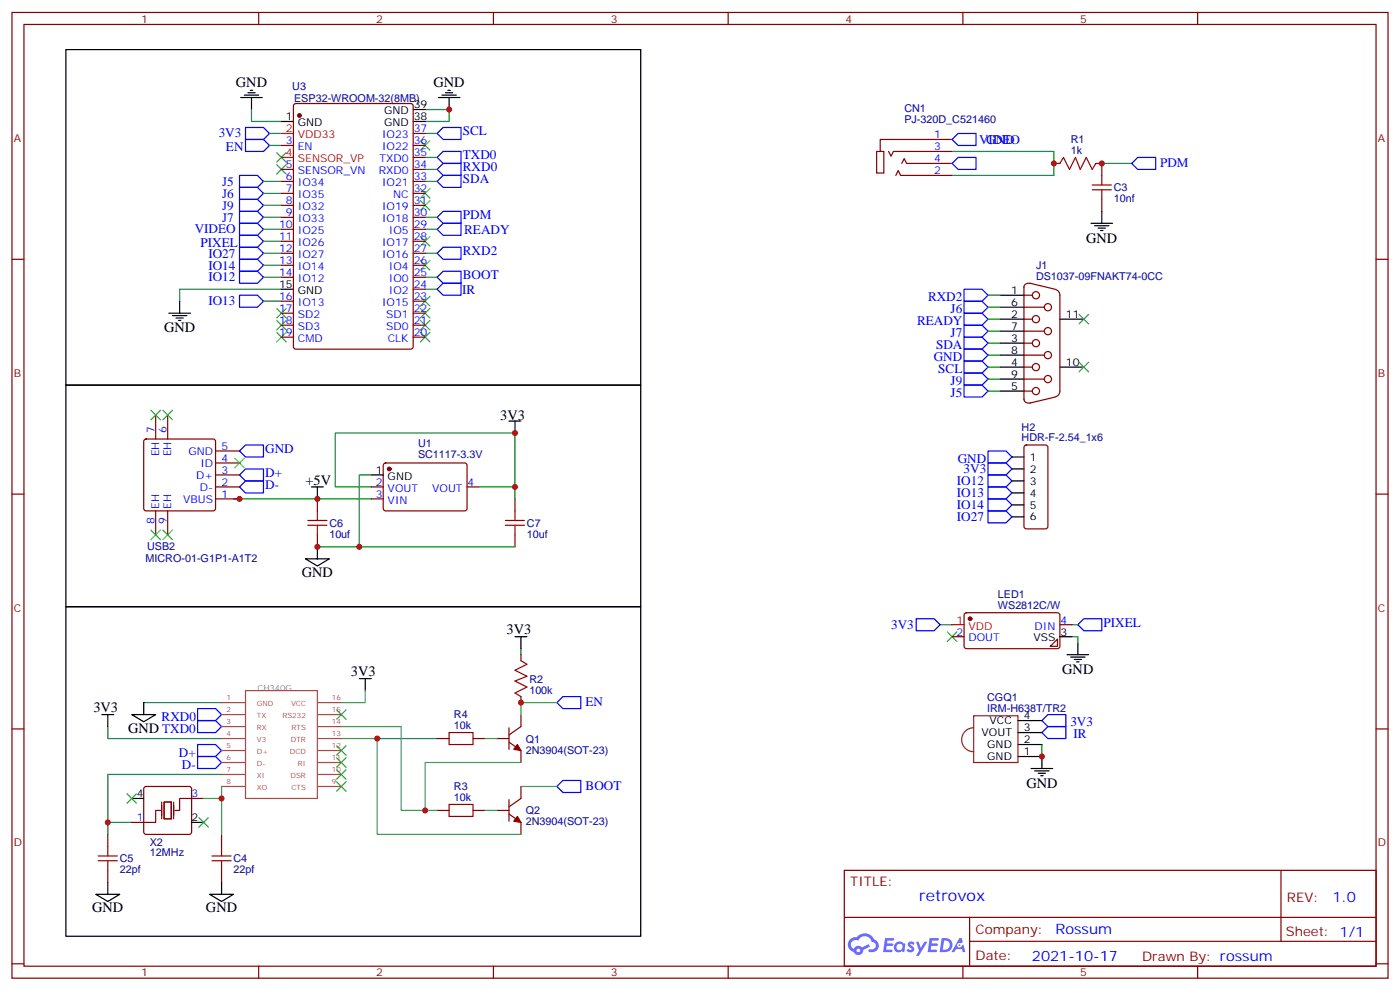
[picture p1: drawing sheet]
<svg xmlns="http://www.w3.org/2000/svg" width="412mm" height="292mm" viewBox="0 0 412 292" stroke-linecap="round" stroke-linejoin="round" font-family="sans-serif">
<g fill="none" stroke="#870000" stroke-width=".35">
<path d="M3.5 3.7h405.4v284.3h-405.4zM7.1 7.2h398.2v277.3h-398.2zM76.2 3.7v3.5M145.3 3.7v3.5M214.5 3.7v3.5M283.6 3.7v3.5M352.8 3.7v3.5M3.5 76.3h3.6M405.3 76.3h3.6M3.5 145.5h3.6M405.3 145.5h3.6M3.5 214.6h3.6"/>
<path d="M405.3 214.6h3.6M248.7 256.3h156.6v28.2h-156.6zM377.3 256.3v20.9M248.7 270.1h156.5M285.6 277.2h119.6M285.6 270.1v14.1M3.5 283.8h3.6M76.2 284.5v3.5M145.3 284.5v3.5M214.5 284.5v3.5M283.6 284.5v3.5M352.8 284.5v3.5"/>
<path d="M405.3 283.8h3.6"/>
</g>
<g fill="#5487ff">
<path d="M267.7 277.4a1.22 1.22 0 0 1 1.7 .3l-.4 .6a.47 .47 0 0 0-.3-.4 .47 .47 0 0 0-.5 .2l.1 .2a1.14 1.14 0 0 1 .8 1.7 1.14 1.14 0 0 1-1.9 0l-.2-.2 .5-.5 .7 .4a.29 .29 0 0 0 .3-.2 .29 .29 0 0 0-.2-.4 1.04 1.04 0 0 1-.6-1.7z"/>
<path d="M260.7 276.2h2.4l.3 .2-.2 .5h-1.8l-.1 .9h1.5l.3 .3-.3 .4h-1.6l-.2 1.1 1.7 .1 .2 .3-.2 .3h-2.6z"/>
<path d="M273.8 276.2h2.4l.3 .2-.1 .5h-1.8l-.2 .9h1.6l.3 .3-.4 .4h-1.6l-.1 1.1 1.7 .1 .2 .3-.2 .3h-2.6z"/>
<path d="M282.6 276.2h.7l.3 1.2-.6 .4a.69 .69 0 0 0-1 .2 .69 .69 0 0 0 .4 1 .69 .69 0 0 0 .9-.6l.5-.3 .6 2.2h-.8l-.2-.9h-1.8l-.5 .9h-.8z"/>
<path d="M269.8 277.3h.8l.6 1.8 1.1-1.8h.9l-2.6 4.2h-.8l.9-1.6z"/>
<path d="M277.4 276.2l-.6 4.1h1.3a2.11 2.11 0 0 0 2.5-2.1 2.11 2.11 0 0 0-2.5-2zM278.1 276.9a1.39 1.39 0 0 1 1.7 1.4 1.39 1.39 0 0 1-1.8 1.3h-.3z"/>
<path d="M263.7 277.8a1.54 1.54 0 0 0-.1 2.2 1.54 1.54 0 0 0 2.2 .1l.6 .2 .3-2.3-.2-.2h-.4a1.49 1.49 0 0 0-2.4 0zM264 278.8a.94 .94 0 0 1 1.8 0 .94 .94 0 0 1-1.8 0z"/>
<path d="M250.4 276.6a2.18 2.18 0 0 0 1.1 3.7 1.44 1.44 0 0 0 1.6 .9 1.44 1.44 0 0 0 1.2-1.5l2-1-.5-.7-1.9 .9a1.47 1.47 0 0 0-2.4 .5 1.39 1.39 0 0 1-.7-2 1.39 1.39 0 0 1 2-.4 2.12 2.12 0 0 1 2.2-1.3 2.12 2.12 0 0 1 1.9 1.6 1.14 1.14 0 0 1 1.1 1.5 1.14 1.14 0 0 1-1.7 .7 .43 .43 0 0 0-.5 .4 .43 .43 0 0 0 .4 .4 1.98 1.98 0 0 0 2.5-1.2 1.98 1.98 0 0 0-1.2-2.5 3.1 3.1 0 0 0-5.3-.7l-.9 .1zM252.3 279.9a.55 .55 0 0 1 1.1 0 .55 .55 0 0 1-1.1 0z"/>
<circle cx="282.6" cy="278.3" r=".26"/>
</g>
<g fill="none" stroke="#870000" stroke-width=".35">
<path d="M86.7 30.7l.4-.2h33.9l.7 .4v71.2l-.5 .6-34.1 .1-.6-.5-.1-71.1zM121.7 39.3h3.5M82.9 42.8h3.5M82.9 49.9h3.5M82.9 53.4h3.5M82.9 56.9h3.5M121.7 42.8h3.5M121.7 46.4h3.5M121.7 49.9h3.5M121.7 53.4h3.5M121.7 56.9h3.5M258.2 44.6h2.1v6.3h-2.1z"/>
<path d="M261.8 44.6l.7 1.4 .7-1.4h17.3M263.9 51.6l.7-1.4 .7 1.4h15.2M265.6 48.1l.7-1.4 .8 1.4h13.4M280.5 41.1h-21.2v3.5M310.4 48.1h1.8M322.8 48.1h1.8v3.5M324.6 58.7v3.5M82.9 60.5h3.5M82.9 64h3.5M82.9 67.5h3.5M82.9 71h3.5M82.9 74.6h3.5"/>
<path d="M82.9 78.1h3.5M121.7 60.5h3.5M121.7 64h3.5M121.7 67.5h3.5M121.7 71h3.5M121.7 74.6h3.5M121.7 78.1h3.5M82.9 81.6h3.5M82.9 88.7h3.5M82.9 92.2h3.5M82.9 95.7h3.5M82.9 99.3h3.5"/>
<path d="M121.7 81.6h3.5M121.7 85.2h3.5M121.7 88.7h3.5M121.7 92.2h3.5M121.7 95.7h3.5M121.7 99.3h3.5M301.6 94h2.5M301.6 86.9h2.5M301.6 90.5h6M301.6 97.5h6M301.6 84.5v33.1M303.4 83.4l7.4 1.8"/>
<path d="M303.6 83.5a1.31 1.31 0 0 0-2 1.1M310.9 85.2a1.77 1.77 0 0 1 1.3 1.7v28.2a1.77 1.77 0 0 1-1.3 1.8M301.6 101h2.5M301.6 108.1h2.5M301.6 115.1h2.5M301.6 104.6h6M301.6 111.6h6M301.6 117.5a1.41 1.41 0 0 0 2 1.1M310.8 116.9l-7.4 1.8M42.6 129.5l.4-.2h19.8l.5 .2 .2 .5v19.7l-.2 .5-.5 .2h-19.8l-.5-.2-.2-.5v-19.7zM45.9 122.2v7.1M49.4 122.2v7.1"/>
<path d="M63.5 132.8h7.1M63.5 136.3h7.1M63.5 139.8h7.1M113.1 136.5l.5-.2 23.6 .1 .4 .6-.1 13-.6 .4h-23.6l-.4-.7v-12.7zM301.9 131.2l.4-.2h5.7l.6 .5 .1 23.5-.5 .7h-5.9l-.6-.4-.1-23.6zM45.9 150.4v7.1M49.4 150.4v7.1M63.5 143.4h7.1M63.5 146.9h7.1M93.5 146.9v3.5M93.5 157.5v3.5M109.4 143.4h3.5"/>
<path d="M109.4 146.9h3.5M137.6 143.4h3.5M151.7 146.9v3.5M151.7 157.5v3.5M153.5 192.8v1.7M280.5 187.5h3.5M284.2 180.6l.5-.2 27.1 .1 .4 .6-.1 9.5-.6 .4-27.1-.1-.4-.6v-9.2zM309.4 190.3l2.1-2.1v2.1zM312.2 183.9h3.5M128.8 217.5h3.5M139.3 217.5h3.6M146.4 217.5h3.5"/>
<path d="M149.9 218.5l3.6 2.5v3.5M149.9 214.3v6.3M153.5 205.1v1.8M153.5 210.4v3.5l-3.6 2.5M42.6 231.8l.4-.2h12.7l.5 .2 .2 .5v12.7l-.2 .5-.5 .2h-12.7l-.5-.3-.2-.4v-12.7zM56.4 235.1h3.6M128.8 238.6h3.5M139.3 238.6h3.6M146.4 238.6h3.5M149.9 239.7l3.6 2.4v3.6M149.9 235.4v6.4M153.5 231.6v3.5l-3.6 2.5"/>
<path d="M31.7 245.7v3.5M31.7 256.3v3.5M38.8 242.1h3.5M65.3 245.7v3.5M65.3 256.3v3.5"/>
<circle cx="305.2" cy="94" r="1.06"/>
<circle cx="305.2" cy="86.9" r="1.06"/>
<circle cx="308.7" cy="90.5" r="1.06"/>
<circle cx="308.7" cy="97.5" r="1.06"/>
<circle cx="305.2" cy="108.1" r="1.06"/>
<circle cx="305.2" cy="101" r="1.06"/>
<circle cx="305.2" cy="115.1" r="1.06"/>
<circle cx="308.7" cy="104.6" r="1.06"/>
<circle cx="308.7" cy="111.6" r="1.06"/>
</g>
<g fill="none" stroke="#000" stroke-width=".35">
<path d="M19.4 14.6h169.3v98.8h-169.3zM70.9 28.7h6.4M72 28h4.2M73 27.3h2.1M73.7 26.6h.7M74.1 28.7v3.5M82.9 35.8h3.5M121.7 32.2h3.5M121.7 35.8h3.5M129.1 28.7h6.4M130.2 28h4.2M131.2 27.3h2.1"/>
<path d="M131.9 26.6h.7M132.3 28.7v3.5M321.4 65.8h6.3M322.4 66.5h4.3M323.5 67.2h2.1M324.2 67.9h.7M324.6 62.2v3.6M49.7 92.2h6.4M50.8 92.9h4.2M51.9 93.6h2.1M52.6 94.3h.7M52.9 88.7v3.5"/>
<path d="M82.9 85.2h3.5M294.6 86.9h7M294.6 94h7M294.6 90.5h7M294.6 97.5h7M312.2 94h7.1M19.4 113.4h169.3v65.2h-169.3zM294.6 101h7M294.6 108.1h7M294.6 115.1h7M294.6 104.6h7M294.6 111.6h7"/>
<path d="M312.2 108.1h7.1M109.4 139.8h3.5M149.9 124h3.6M151.7 124v3.5M298.1 134.5h3.5M298.1 138.1h3.5M91.7 143.4h3.5M93.5 143.4v3.5M298.1 141.6h3.5M298.1 145.1h3.5M298.1 148.7h3.5M298.1 152.2h3.5"/>
<path d="M19.4 178.6h169.3v97.1h-169.3zM90 164.5h7l-3.5 2.2zM93.5 161v3.5M105.8 199.8h3.6M107.6 199.8v3.5M151.7 187.5h3.5M153.5 187.5v3.5M312.2 187.5h3.5M314.3 192.8h6.4M315.4 193.5h4.2M316.4 194.2h2.2M317.1 194.9h.8"/>
<path d="M317.5 189.2v3.6M30 210.4h3.5M31.7 210.4v3.5M38.8 210.4h7.1l-3.6 2.1zM42.3 206.9v3.5M299.9 219.2h7M299.9 215.7h7M299.9 212.2h7M38.8 235.1h3.5M299.9 222.7h7v3.6M303.7 226.3h6.4M304.8 227h4.2"/>
<path d="M305.9 227.7h2.1M306.6 228.4h.7M31.7 259.8v3.5M56.4 242.1h3.6M65.3 259.8v3.5M28.2 263.3h7.1l-3.6 2.1zM61.7 263.3h7.1l-3.5 2.1z"/>
</g>
<g fill="none" stroke="#00f" stroke-width=".35">
<path d="M72.3 37.5h5.3l1.8 1.8-1.8 1.8h-5.3zM128.8 39.3l1.7-1.8h5.3v3.6h-5.3zM282.2 39.3h5.3v3.5h-5.3l-1.7-1.7zM70.6 51.6h5.2l1.8 1.8-1.8 1.8h-5.2zM70.6 55.2h5.2l1.8 1.7-1.8 1.8h-5.2zM70.6 58.7h5.2l1.8 1.8-1.8 1.7h-5.2zM72.3 41.1h5.3l1.8 1.7-1.8 1.8h-5.3zM128.8 53.4l1.7-1.8h5.3v3.6h-5.3zM128.8 46.4l1.7-1.8h5.3v3.5h-5.3zM128.8 49.9l1.7-1.8h5.3v3.5h-5.3zM282.2 46.4h5.3v3.5h-5.3l-1.7-1.8zM333.4 48.1l1.7-1.7h5.3v3.5h-5.3z"/>
<path d="M70.6 65.8h5.2l1.8 1.7-1.8 1.8h-5.2zM70.6 69.3h5.2l1.8 1.7-1.8 1.8h-5.2zM70.6 72.8h5.2l1.8 1.8-1.8 1.7h-5.2zM70.6 79.9h5.2l1.8 1.7-1.8 1.8h-5.2zM70.6 76.3h5.2l1.8 1.8-1.8 1.8h-5.2zM70.6 62.2h5.2l1.8 1.8-1.8 1.8h-5.2zM128.8 74.6l1.7-1.8h5.3v3.5h-5.3zM128.8 64l1.7-1.8h5.3v3.6h-5.3zM130.5 65.8h5.3v3.5h-5.3l-1.7-1.8zM70.6 86.9h5.2l1.8 1.8-1.8 1.8h-5.2zM128.8 81.6l1.7-1.7h5.3v3.5h-5.3zM130.5 83.4h5.3v3.5h-5.3l-1.7-1.7z"/>
<path d="M284 85.2h5.3l1.7 1.7-1.7 1.8h-5.3zM284 88.7h5.3l1.7 1.8-1.7 1.7h-5.3zM284 92.2h5.3l1.7 1.8-1.7 1.7h-5.3zM284 95.7h5.3l1.7 1.8-1.7 1.8h-5.3zM284 99.3h5.3l1.7 1.7-1.7 1.8h-5.3zM284 102.8h5.3l1.7 1.8-1.7 1.7h-5.3zM284 106.3h5.3l1.7 1.8-1.7 1.8h-5.3zM284 109.9h5.3l1.7 1.7-1.7 1.8h-5.3zM284 113.4h5.3l1.7 1.7-1.7 1.8h-5.3zM70.6 139.8l1.7-1.7h5.3v3.5h-5.3zM70.6 132.8l1.7-1.8h5.3v3.5h-5.3zM291 139.8h5.3l1.8 1.8-1.8 1.8h-5.3z"/>
<path d="M291 136.3h5.3l1.8 1.8-1.8 1.7h-5.3zM291 132.8h5.3l1.8 1.7-1.8 1.8h-5.3zM70.6 143.4l1.7-1.8h5.3v3.5h-5.3zM291 150.4h5.3l1.8 1.8-1.8 1.8h-5.3zM291 146.9h5.3l1.8 1.8-1.8 1.7h-5.3zM291 143.4h5.3l1.8 1.7-1.8 1.8h-5.3zM269.9 182.2h5.3l1.7 1.7-1.7 1.8h-5.3zM317.5 183.9l1.8-1.7h5.3v3.5h-5.3zM58.2 219.2h5.3l1.8 1.8-1.8 1.7h-5.3zM58.2 212.2h5.3l1.8 1.7-1.8 1.8h-5.3zM58.2 208.6h5.3l1.8 1.8-1.8 1.8h-5.3zM164 206.9l1.8-1.8h5.3v3.5h-5.3z"/>
<path d="M306.9 215.7l1.8-1.8h5.3v3.6h-5.3zM306.9 212.2l1.8-1.8h5.3v3.5h-5.3zM58.2 222.7h5.3l1.8 1.8-1.8 1.8h-5.3zM164 231.6l1.8-1.8h5.3v3.5h-5.3z"/>
</g>
<g fill="none" stroke="#008700" stroke-width=".35">
<path d="M74.1 32.2v3.6h8.8M79.4 39.3h3.5M125.2 32.2h7.1v3.6h-7.1M125.2 39.3h3.6M77.6 53.4h5.3M77.6 56.9h5.3M79.4 42.8h3.5M125.2 53.4h3.6M125.2 46.4h3.6M125.2 49.9h3.6M280.5 44.6h29.9v7h-29.9M324.6 48.1h8.8"/>
<path d="M77.6 60.5h5.3M77.6 64h5.3M77.6 74.6h5.3M77.6 67.5h5.3M77.6 71h5.3M77.6 78.1h5.3M125.2 74.6h3.6M125.2 64h3.6M125.2 67.5h3.6M77.6 81.6h5.3M77.6 88.7h5.3M82.9 85.2h-30v3.5"/>
<path d="M125.2 81.6h3.6M125.2 85.2h3.6M291 86.9h3.6M291 94h3.6M291 90.5h3.6M291 97.5h3.6M291 101h3.6M291 108.1h3.6M291 115.1h3.6M291 104.6h3.6M291 111.6h3.6M109.4 139.8h-3.6v21.2"/>
<path d="M68.8 146.9h40.6M109.4 143.4h-10.6v-15.9h52.9v15.9h-10.6M151.7 143.4v3.5M93.5 161h58.2M153.5 191v1.8M276.9 183.9h3.6M315.7 187.5h1.8v1.7M315.7 183.9h1.8M31.7 213.9v3.6h33.6M42.3 206.9h23M111.1 217.5h17.7M306.9 219.2v3.5"/>
<path d="M65.3 228h-33.6v14.1M38.8 242.1h-7.1v3.6"/>
</g>
<g fill="none" stroke="#3c3" stroke-width=".35">
<path d="M81.5 44.9l2.8 2.9M81.5 48.5l2.8 2.8M84.3 44.9l-2.8 2.9M84.3 48.5l-2.8 2.8M123.8 41.4l2.8 2.8M123.8 55.5l2.8 2.8M123.8 59.1l2.8 2.8M126.6 41.4l-2.8 2.8M126.6 55.5l-2.8 2.8M126.6 59.1l-2.8 2.8M123.8 76.7l2.8 2.8M123.8 69.6l2.8 2.9"/>
<path d="M126.6 76.7l-2.8 2.8M126.6 69.6l-2.8 2.9M81.5 97.9l2.8 2.8M81.5 94.3l2.8 2.9M81.5 90.8l2.8 2.8M84.3 97.9l-2.8 2.8M84.3 94.3l-2.8 2.9M84.3 90.8l-2.8 2.8M123.8 97.9l2.8 2.8M123.8 94.3l2.8 2.9M123.8 90.8l2.8 2.8M123.8 87.3l2.8 2.8"/>
<path d="M126.6 97.9l-2.8 2.8M126.6 94.3l-2.8 2.9M126.6 90.8l-2.8 2.8M126.6 87.3l-2.8 2.8M317.9 92.6l2.8 2.8M320.7 92.6l-2.8 2.8M317.9 106.7l2.8 2.8M320.7 106.7l-2.8 2.8M44.4 120.8l2.9 2.8M47.3 120.8l-2.9 2.8M48 120.8l2.8 2.8M50.8 120.8l-2.8 2.8"/>
<path d="M69.1 134.9l2.9 2.8M72 134.9l-2.9 2.8M44.4 156.1l2.9 2.8M47.3 156.1l-2.9 2.8M48 156.1l2.8 2.8M50.8 156.1l-2.8 2.8M279 186.1l2.9 2.8M281.9 186.1l-2.9 2.8M99.1 209l2.9 2.8M99.1 219.6l2.9 2.8M102 209l-2.9 2.8M102 219.6l-2.9 2.8"/>
<path d="M37.4 233.7l2.8 2.8M40.2 233.7l-2.8 2.8M99.1 223.1l2.9 2.8M99.1 226.6l2.9 2.8M99.1 230.2l2.9 2.8M102 223.1l-2.9 2.8M102 226.6l-2.9 2.8M102 230.2l-2.9 2.8M58.6 240.7l2.8 2.9M61.4 240.7l-2.8 2.9"/>
</g>
<g fill="none" stroke="#a10000" stroke-width=".35">
<path d="M312.2 48.1l1.1-1.7 1.7 3.5 1.8-3.5 1.4 3.5 1.8-3.5 1.7 3.5 1.1-1.8M321.7 55.9h5.7M321.7 54.5h5.7M324.6 51.6v2.9M324.6 55.9v2.8M90.7 154.7h5.6M90.7 153.2h5.6M93.5 150.4v2.8M93.5 154.7v2.8M148.9 154.7h5.6M148.9 153.2h5.6M151.7 150.4v2.8"/>
<path d="M151.7 154.7v2.8M153.5 194.5l1.7 1.1-3.5 1.7 3.5 1.8-3.5 1.4 3.5 1.8-3.5 1.7 1.8 1.1M132.3 215.7h7v3.5h-7zM132.3 236.9h7v3.5h-7zM28.9 253.4h5.7M28.9 252h5.7M31.7 249.2v2.8M31.7 253.4v2.9M62.4 253.4h5.7M62.4 252h5.7M65.3 249.2v2.8M65.3 253.4v2.9"/>
</g>
<path d="M47.3 238.6h-1.4v3.5h-3.6M47.6 236.1v5M48.3 236.1h2.1v5h-2.1zM51.2 236.1v5M56.4 235.1h-3.5v3.5h-1.4" fill="none" stroke="#870012" stroke-width=".35"/>
<g fill="#870000" stroke="#870000" stroke-width=".35">
<path d="M152.4 240.4l1.1 1.7-2.2-.3z"/>
<path d="M152.4 219.2l1.1 1.8-2.2-.4z"/>
<circle cx="114.7" cy="138.1" r=".53"/>
<circle cx="285.7" cy="182.2" r=".53"/>
<circle cx="88.2" cy="34" r=".53"/>
</g>
<path d="M100.5 217.5h10.6v28.2h42.4M100.5 213.9h17.7v24.7h10.6M107.6 203.3v3.6h-7.1M142.9 217.5h3.5M164 206.9h-10.5v3.5M60 235.1h5.3v10.6M65.3 231.6v3.5M142.9 238.6h3.5M153.5 224.5h-28.3v14.1M153.5 231.6h10.5" fill="none" stroke="#4aa64a" stroke-width=".35"/>
<g fill="none" stroke="#a64a4a" stroke-width=".35">
<path d="M65.3 206.9h6.9M65.3 210.4h6.9M65.3 213.9h6.9M65.3 217.5h6.9M72.3 203.3h21.2v31.8h-21.2zM93.6 206.9h6.9M93.6 210.4h6.9M93.6 213.9h6.9M93.6 217.5h6.9M65.3 221h6.9M65.3 224.5h6.9M65.3 228h6.9"/>
<path d="M65.3 231.6h6.9M93.6 221h6.9M93.6 224.5h6.9M93.6 228h6.9M93.6 231.6h6.9"/>
</g>
<path d="M82.9 39.3h3.5M82.9 46.4h3.5M280.5 183.9h3.5" fill="none" stroke="#f00" stroke-width=".35"/>
<path d="M286.8 210.7h13.1v13.8h-13.1zM286.8 214.3a3.5 3.5 0 0 0-3.5 3.5 3.5 3.5 0 0 0 3.5 3.5" fill="none" stroke="#8c2424" stroke-width=".35"/>
<g fill="#c00">
<circle cx="324.6" cy="48.1" r=".88"/>
<circle cx="132.3" cy="32.2" r=".88"/>
<circle cx="31.8" cy="242.1" r=".88"/>
<circle cx="65.3" cy="235.1" r=".88"/>
<circle cx="125.2" cy="238.6" r=".88"/>
<circle cx="153.5" cy="206.9" r=".88"/>
<circle cx="310.4" cy="48.1" r=".88"/>
<circle cx="93.5" cy="161" r=".88"/>
<circle cx="93.5" cy="146.9" r=".88"/>
<circle cx="151.7" cy="143.4" r=".88"/>
<circle cx="151.7" cy="127.5" r=".88"/>
<circle cx="105.8" cy="161" r=".88"/>
<circle cx="70.6" cy="146.9" r=".88"/>
<circle cx="306.9" cy="222.7" r=".88"/>
<circle cx="111.1" cy="217.5" r=".88"/>
</g>
<text font-size="4.6" fill="#00f" x="270.8" y="265.3">retrovox</text>
<g font-size="4.2">
<text x="69.5" y="25.5">GND</text>
<text x="127.7" y="25.6">GND</text>
<text x="320" y="71.4">GND</text>
<text x="48.3" y="97.9">GND</text>
<text x="147.3" y="123.6">3V3</text>
<text x="90" y="142.7">+5V</text>
<text x="88.9" y="169.8">GND</text>
<text x="149.2" y="186.8">3V3</text>
<text x="103.4" y="199.1">3V3</text>
<text x="312.9" y="198.4">GND</text>
<text x="27.5" y="209.7">3V3</text>
<text x="37.7" y="215.7">GND TXD0</text>
<text x="302.3" y="231.9">GND</text>
<text x="27.2" y="268.6">GND</text>
<text x="60.7" y="268.6">GND</text>
</g>
<g font-size="4.2" fill="#00f">
<text x="392.5" y="265.5">1.0</text>
<text x="310.9" y="275.1">Rossum</text>
<text x="304" y="282.9">2021-10-17</text>
</g>
<g font-size="3.9" fill="#00f">
<text x="64.4" y="40.5">3V3</text>
<text x="136.3" y="39.9">SCL</text>
<text x="66.6" y="44.6">EN</text>
<text x="136.3" y="46.9">TXD0</text>
<text x="288.4" y="42.3">VIDEO</text>
<text x="290.5" y="42.5">GND</text>
<text x="136.3" y="50.5">RXD0</text>
<text x="136.3" y="54">SDA</text>
<text x="341.7" y="49.3">PDM</text>
<text x="65.4" y="54.7">J5</text>
<text x="65.4" y="58.2">J6</text>
<text x="65.4" y="61.7">J9</text>
<text x="65.4" y="65.2">J7</text>
<text x="136.3" y="64.6">PDM</text>
<text x="57.4" y="68.7">VIDEO</text>
<text x="136.7" y="68.8">READY</text>
<text x="59.1" y="72.8">PIXEL</text>
<text x="61.4" y="75.8">IO27</text>
<text x="136.3" y="75.2">RXD2</text>
<text x="61.4" y="82.9">IO12</text>
<text x="61.4" y="79.4">IO14</text>
<text x="136.3" y="82.2">BOOT</text>
<text x="61.4" y="89.9">IO13</text>
<text x="136.1" y="86.4">IR</text>
<text x="273.4" y="88.7">RXD2</text>
<text x="270.1" y="95.7">READY</text>
<text x="280" y="92.2">J6</text>
<text x="280" y="99.3">J7</text>
<text x="275.1" y="106.3">GND</text>
<text x="275.7" y="102.8">SDA</text>
<text x="276.4" y="109.9">SCL</text>
<text x="280" y="113.4">J9</text>
<text x="280" y="116.9">J5</text>
<text x="78.1" y="133.5">GND</text>
<text x="282.1" y="136.3">GND</text>
<text x="78.1" y="140.6">D+</text>
<text x="281.9" y="142.9">IO12</text>
<text x="283.9" y="139.3">3V3</text>
<text x="78.1" y="144.1">D-</text>
<text x="281.9" y="149.9">IO14</text>
<text x="281.9" y="146.4">IO13</text>
<text x="281.9" y="153.4">IO27</text>
<text x="262.5" y="185.2">3V3</text>
<text x="325.1" y="184.6">PIXEL</text>
<text x="172.5" y="207.8">EN</text>
<text x="47.6" y="212.2">RXD0</text>
<text x="315.3" y="213.6">3V3</text>
<text x="316.2" y="217.2">IR</text>
<text x="52.7" y="222.7">D+</text>
<text x="53.6" y="226.3">D-</text>
<text x="172.5" y="232.5">BOOT</text>
</g>
<g font-size="3.9" fill="#800">
<text x="250.5" y="260.8">TITLE:</text>
<text x="379.1" y="265.5">REV:</text>
<text x="287.4" y="275">Company:</text>
<text x="378.7" y="275.7">Sheet: 1/1</text>
<text x="287.4" y="282.7">Date:</text>
<text x="336.4" y="282.8">Drawn By: rossum</text>
</g>
<g font-size="3.2" fill="#800">
<text x="41.6" y="6.7">1</text>
<text x="110.8" y="6.7">2</text>
<text x="179.9" y="6.7">3</text>
<text x="249.1" y="6.7">4</text>
<text x="318.2" y="6.7">5</text>
<text x="4.1" y="41.8">A</text>
<text x="405.9" y="41.8">A</text>
<text x="4.1" y="110.9">B</text>
<text x="405.9" y="110.9">B</text>
<text x="4.1" y="180.1">C</text>
<text x="405.9" y="180.1">C</text>
<text x="4.1" y="249.2">D</text>
<text x="405.9" y="249.2">D</text>
<text x="41.6" y="287.5">1</text>
<text x="110.8" y="287.5">2</text>
<text x="179.9" y="287.5">3</text>
<text x="249.1" y="287.5">4</text>
<text x="318.2" y="287.5">5</text>
</g>
<g font-size="3.2" fill="#000080">
<text x="86.1" y="26.4">U3</text>
<text x="86.6" y="29.9">ESP32-WROOM-32(8MB)</text>
<text x="266.4" y="33.1">CN1</text>
<text x="266.4" y="36.1">PJ-320D_C521460</text>
<text x="315.4" y="45.3">1k</text>
<text x="315.4" y="42.2">R1</text>
<text x="328.1" y="59.4">10nf</text>
<text x="328.1" y="56.4">C3</text>
<text x="305.2" y="82.3">DS1037-09FNAKT74-0CC</text>
<text x="305.2" y="79.1">J1</text>
<text x="123.1" y="131.7">U1</text>
<text x="300.9" y="130">HDR-F-2.54_1x6</text>
<text x="300.9" y="126.8">H2</text>
<text x="123.1" y="134.9">SC1117-3.3V</text>
<text x="97" y="155.1">C6</text>
<text x="155.2" y="155.1">C7</text>
<text x="97" y="158.3">10uf</text>
<text x="155.2" y="158.3">10uf</text>
<text x="42.9" y="165.6">MICRO-01-G1P1-A1T2</text>
<text x="43.3" y="162.1">USB2</text>
<text x="294" y="179.2">WS2812C/W</text>
<text x="294" y="176.1">LED1</text>
<text x="155.9" y="201">R2</text>
<text x="155.9" y="204.2">100k</text>
<text x="290.8" y="209.7">IRM-H638T/TR2</text>
<text x="290.8" y="206.4">CGQ1</text>
<text x="133.7" y="214.6">10k</text>
<text x="133.7" y="211.5">R4</text>
<text x="154.9" y="221.9">2N3904(SOT-23)</text>
<text x="154.9" y="218.6">Q1</text>
<text x="133.7" y="232.7">R3</text>
<text x="133.7" y="235.8">10k</text>
<text x="154.9" y="239.8">Q2</text>
<text x="154.9" y="243">2N3904(SOT-23)</text>
<text x="44.1" y="249.2">X2</text>
<text x="35.3" y="257.1">22pf</text>
<text x="35.3" y="253.9">C5</text>
<text x="44.2" y="252.1">12MHz</text>
<text x="68.8" y="257.1">22pf</text>
<text x="68.8" y="253.9">C4</text>
</g>
<g font-size="3.2">
<text x="84.2" y="35.4">1</text>
<text x="113.1" y="33.7">GND</text>
<text x="121.9" y="31.9">39</text>
<text x="121.9" y="35.4">38</text>
<text x="87.7" y="37.2">GND</text>
<text x="113.1" y="37.2">GND</text>
<text x="82.2" y="84.8">15</text>
<text x="87.7" y="86.6">GND</text>
<text x="297.8" y="86.6">1</text>
<text x="297.8" y="93.6">2</text>
<text x="297.8" y="90.1">6</text>
<text x="314" y="93.6">11</text>
<text x="297.8" y="100.7">3</text>
<text x="297.8" y="97.2">7</text>
<text x="297.8" y="107.7">4</text>
<text x="297.8" y="104.2">8</text>
<text x="314" y="107.7">10</text>
<text x="297.8" y="111.3">9</text>
<text x="297.8" y="114.8">5</text>
<text x="303.4" y="135.6">1</text>
<text x="110.7" y="139.5">1</text>
<text x="114.2" y="141.3">GND</text>
<text x="303.4" y="139.1">2</text>
<text x="303.4" y="142.7">3</text>
<text x="303.4" y="146.2">4</text>
<text x="303.4" y="149.7">5</text>
<text x="303.4" y="153.2">6</text>
<text x="304.4" y="188.9">VSS</text>
<text x="312.4" y="187.1">3</text>
<text x="291.5" y="213.2">VCC</text>
<text x="301.6" y="215.3">3</text>
<text x="301.6" y="211.8">4</text>
<text x="289.2" y="216.7">VOUT</text>
<text x="290.8" y="220.3">GND</text>
<text x="301.6" y="218.9">2</text>
<text x="290.8" y="223.8">GND</text>
<text x="301.6" y="222.4">1</text>
<text x="40.3" y="234.7">4</text>
<text x="56.4" y="241.8">2</text>
</g>
<g font-size="3.2" fill="#f00">
<text x="84.2" y="38.9">2</text>
<text x="87.7" y="40.7">VDD33</text>
<text x="84.2" y="46">4</text>
<text x="87.7" y="47.8">SENSOR_VP</text>
<text x="281.8" y="183.6">1</text>
<text x="285.3" y="185.3">VDD</text>
</g>
<g font-size="3.2" fill="#00f">
<text x="112.5" y="40.7">IO23</text>
<text x="121.9" y="38.9">37</text>
<text x="275.2" y="40.7">1</text>
<text x="84.2" y="42.5">3</text>
<text x="87.7" y="44.2">EN</text>
<text x="111.8" y="47.8">TXD0</text>
<text x="112.5" y="44.2">IO22</text>
<text x="121.9" y="42.5">36</text>
<text x="121.9" y="46">35</text>
<text x="275.2" y="44.2">3</text>
<text x="275.2" y="47.8">4</text>
<text x="84.2" y="53.1">6</text>
<text x="84.2" y="49.5">5</text>
<text x="87.7" y="51.3">SENSOR_VN</text>
<text x="111.6" y="51.3">RXD0</text>
<text x="121.9" y="49.5">34</text>
<text x="121.9" y="53.1">33</text>
<text x="275.2" y="51.3">2</text>
<text x="84.2" y="56.6">7</text>
<text x="87.7" y="58.3">IO35</text>
<text x="87.7" y="54.8">IO34</text>
<text x="112.5" y="54.8">IO21</text>
<text x="115.8" y="58.3">NC</text>
<text x="121.9" y="56.6">32</text>
<text x="84.2" y="63.6">9</text>
<text x="84.2" y="60.1">8</text>
<text x="87.7" y="65.4">IO33</text>
<text x="87.7" y="61.9">IO32</text>
<text x="112.5" y="61.9">IO19</text>
<text x="112.5" y="65.4">IO18</text>
<text x="121.9" y="60.1">31</text>
<text x="121.9" y="63.6">30</text>
<text x="82.2" y="70.7">11</text>
<text x="82.2" y="67.2">10</text>
<text x="87.7" y="68.9">IO25</text>
<text x="114.6" y="68.9">IO5</text>
<text x="121.9" y="67.2">29</text>
<text x="121.9" y="70.7">28</text>
<text x="82.2" y="77.8">13</text>
<text x="82.2" y="74.2">12</text>
<text x="87.7" y="76">IO27</text>
<text x="87.7" y="72.5">IO26</text>
<text x="112.5" y="72.5">IO17</text>
<text x="112.5" y="76">IO16</text>
<text x="121.9" y="74.2">27</text>
<text x="121.9" y="77.8">26</text>
<text x="82.2" y="81.3">14</text>
<text x="87.7" y="83">IO12</text>
<text x="87.7" y="79.5">IO14</text>
<text x="114.6" y="79.5">IO4</text>
<text x="114.6" y="83">IO0</text>
<text x="121.9" y="81.3">25</text>
<text x="82.2" y="88.3">16</text>
<text x="114.6" y="86.6">IO2</text>
<text x="121.9" y="84.8">24</text>
<text x="121.9" y="88.3">23</text>
<text x="82.2" y="95.4">18</text>
<text x="82.2" y="91.9">17</text>
<text x="87.7" y="93.6">SD2</text>
<text x="87.7" y="90.1">IO13</text>
<text x="112.5" y="90.1">IO15</text>
<text x="113.8" y="93.6">SD1</text>
<text x="121.9" y="91.9">22</text>
<text x="121.9" y="95.4">21</text>
<text x="82.2" y="98.9">19</text>
<text x="87.7" y="100.7">CMD</text>
<text x="87.7" y="97.2">SD3</text>
<text x="113.8" y="97.2">SD0</text>
<text x="114.2" y="100.7">CLK</text>
<text x="121.9" y="98.9">20</text>
<text x="45.5" y="127.5" transform="rotate(-90 45.5 127.5)">7</text>
<text x="49" y="127.5" transform="rotate(-90 49 127.5)">6</text>
<text x="46.9" y="134.4" transform="rotate(-90 46.9 134.4)">EH</text>
<text x="50.4" y="134.4" transform="rotate(-90 50.4 134.4)">EH</text>
<text x="55.5" y="133.8">GND</text>
<text x="59" y="137.4">ID</text>
<text x="65.3" y="132.4">5</text>
<text x="65.3" y="136">4</text>
<text x="57.8" y="140.9">D+</text>
<text x="65.3" y="139.5">3</text>
<text x="65.3" y="143">2</text>
<text x="110.7" y="143">2</text>
<text x="137.8" y="143">4</text>
<text x="46.9" y="149.7" transform="rotate(-90 46.9 149.7)">EH</text>
<text x="50.4" y="149.7" transform="rotate(-90 50.4 149.7)">EH</text>
<text x="54" y="148">VBUS</text>
<text x="58.9" y="144.4">D-</text>
<text x="65.3" y="146.5">1</text>
<text x="110.7" y="146.5">3</text>
<text x="114.2" y="144.8">VOUT</text>
<text x="114.2" y="148.3">VIN</text>
<text x="127.3" y="144.8">VOUT</text>
<text x="45.5" y="154.2" transform="rotate(-90 45.5 154.2)">8</text>
<text x="49" y="154.2" transform="rotate(-90 49 154.2)">9</text>
<text x="304.8" y="185.3">DIN</text>
<text x="312.4" y="183.6">4</text>
<text x="281.8" y="187.1">2</text>
<text x="285.3" y="188.9">DOUT</text>
<text x="56.4" y="234.7">3</text>
<text x="40.3" y="241.8">1</text>
</g>
<text font-size="2.5" fill="#838383" x="75.8" y="203.3">CH340G</text>
<g font-size="2.1" fill="#a54b4b">
<text x="66.7" y="206.2">1</text>
<text x="66.7" y="209.7">2</text>
<text x="75.7" y="207.9">GND</text>
<text x="85.7" y="207.9">VCC</text>
<text x="97.8" y="209.7">15</text>
<text x="97.8" y="206.2">16</text>
<text x="66.7" y="213.2">3</text>
<text x="75.7" y="211.4">TX</text>
<text x="75.7" y="215">RX</text>
<text x="83.2" y="211.4">RS232</text>
<text x="85.9" y="215">RTS</text>
<text x="97.8" y="213.2">14</text>
<text x="66.7" y="216.8">4</text>
<text x="66.7" y="220.3">5</text>
<text x="75.7" y="218.5">V3</text>
<text x="85.7" y="218.5">DTR</text>
<text x="97.8" y="220.3">12</text>
<text x="97.8" y="216.8">13</text>
<text x="66.7" y="223.8">6</text>
<text x="66.7" y="227.3">7</text>
<text x="75.7" y="222">D+</text>
<text x="75.7" y="225.5">D-</text>
<text x="85.4" y="222">DCD</text>
<text x="87.8" y="225.5">RI</text>
<text x="97.8" y="227.3">10</text>
<text x="97.8" y="223.8">11</text>
<text x="66.7" y="230.9">8</text>
<text x="75.7" y="229.1">XI</text>
<text x="75.7" y="232.6">XO</text>
<text x="85.6" y="229.1">DSR</text>
<text x="85.9" y="232.6">CTS</text>
<text x="97.8" y="230.9">9</text>
</g>
</svg>
